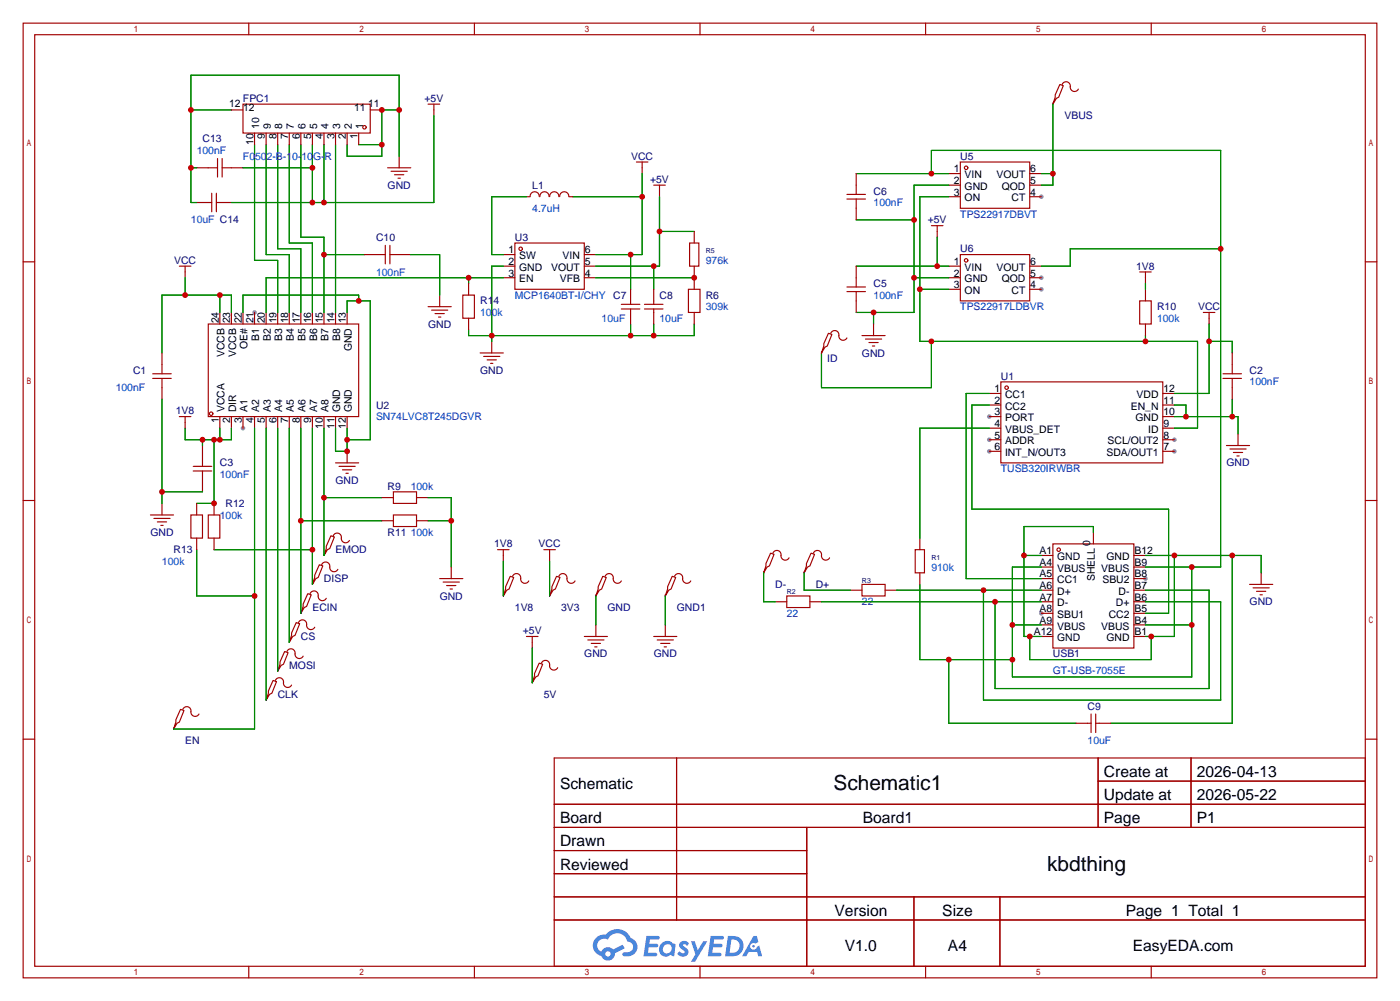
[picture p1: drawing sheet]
<svg xmlns="http://www.w3.org/2000/svg" width="307mm" height="220mm" viewBox="0 0 307 220" stroke-linecap="round" stroke-linejoin="round" font-family="sans-serif">
<g fill="#999">
<circle cx="228.6" cy="134.6" r=".51"/>
<circle cx="251.5" cy="127" r=".51"/>
<circle cx="217.2" cy="91.4" r=".51"/>
<circle cx="217.2" cy="96.5" r=".51"/>
<circle cx="217.2" cy="99.1" r=".51"/>
<circle cx="257.8" cy="99.1" r=".51"/>
<circle cx="257.8" cy="96.5" r=".51"/>
<circle cx="53.3" cy="94" r=".51"/>
<circle cx="55.9" cy="68.6" r=".51"/>
<circle cx="228.6" cy="43.2" r=".51"/>
<circle cx="228.6" cy="61" r=".51"/>
<circle cx="228.6" cy="63.5" r=".51"/>
</g>
<g fill="none" stroke="#a10000" stroke-width=".25">
<path d="M5.1 5.1h297.2v209.5h-297.2zM7.6 7.6h292.1v204.5h-292.1zM54.6 5.1v2.5M104.1 5.1v2.5M153.7 5.1v2.5M203.2 5.1v2.5M252.7 5.1v2.5M5.1 57.5h2.5M299.7 57.5h2.6M5.1 109.9h2.5M299.7 109.9h2.6M5.1 162.2h2.5"/>
<path d="M121.7 166.4h178v45.7h-178zM121.7 176.5h178M148.5 166.4v35.5M241.1 166.4v15.2M241.1 171.4h58.6M261.5 166.4v15.2M299.7 162.2h2.6M121.7 181.6h178M121.7 186.7h55.4M121.7 196.8h178M121.7 191.8h55.4M177.1 181.6v30.5"/>
<path d="M200.6 196.8v15.3M219.5 196.8v15.3M54.6 212.1v2.5M104.1 212.1v2.5M121.7 201.9h178M153.7 212.1v2.5M203.2 212.1v2.5M252.7 212.1v2.5"/>
</g>
<g fill="#5487ff">
<path d="M149.4 206.8a1.3 1.3 0 0 1 1.8 .3l-.4 .6a.54 .54 0 0 0-.9-.3l.2 .3a1.28 1.28 0 0 1 .7 2 1.53 1.53 0 0 1-2.1-.3l.5-.6 .8 .4a.31 .31 0 0 0 .3-.2 .31 .31 0 0 0-.3-.4 1.12 1.12 0 0 1-.6-1.8z"/>
<path d="M151.7 206.6h.8l.7 2 1.2-2h.9l-2.7 4.5h-.9l1-1.6z"/>
<path d="M141.9 205.4h2.3a.46 .46 0 0 1 .5 .1 .46 .46 0 0 1 .1 .5l-.4 .2h-1.7l-.2 .9h1.7a.4 .4 0 0 1 .3 .5 .4 .4 0 0 1-.4 .3h-1.7l-.1 1.2h1.3a.46 .46 0 0 1 .5 .1 .46 .46 0 0 1 .1 .5l-.3 .2h-2.6z"/>
<path d="M156 205.4h2.3a.47 .47 0 0 1 .5 .1 .47 .47 0 0 1 .1 .5l-.4 .2h-1.7l-.1 .9h1.6a.4 .4 0 0 1 .3 .5 .4 .4 0 0 1-.4 .3h-1.7l-.1 1.2h1.3a.46 .46 0 0 1 .5 .1 .46 .46 0 0 1 .2 .5l-.4 .2h-2.6z"/>
<path d="M165.4 205.4h.7l.4 1.4-.6 .3a.75 .75 0 0 0-1.2 .3 .75 .75 0 0 0 .5 1.1 .75 .75 0 0 0 1-.7l.5-.3 .6 2.4h-.8l-.3-1h-1.8l-.6 1h-.9z"/>
<path d="M159.8 205.4l-.6 4.5h1.4a2.27 2.27 0 0 0 2.6-2.3 2.27 2.27 0 0 0-2.7-2.2zM160.6 206.2a1.5 1.5 0 0 1 1.8 1.5 1.5 1.5 0 0 1-2 1.4h-.2z"/>
<path d="M145.2 207.1a1.6 1.6 0 0 0-.3 2.2 1.6 1.6 0 0 0 2.3 .2l.8 .4 .3-2.5-.2-.2-.4-.1a1.58 1.58 0 0 0-2.5 0zM145.8 207.6a.98 .98 0 0 1 1.6 .4 .98 .98 0 0 1-1 1.3 .94 .94 0 0 1-.9-.7 .94 .94 0 0 1 .3-1z"/>
<path d="M130.9 205.8a2.37 2.37 0 0 0 1.1 4 1.54 1.54 0 0 0 1.8 1 1.54 1.54 0 0 0 1.2-1.6l2.2-1.1-.5-.7-2.1 1a1.57 1.57 0 0 0-2.6 .5 1.5 1.5 0 0 1-.7-2.1 1.5 1.5 0 0 1 2.2-.5 2.23 2.23 0 0 1 2.2-1.5 2.23 2.23 0 0 1 2 1.9 1.16 1.16 0 0 1 1.3 1.1 1.16 1.16 0 0 1-1.1 1.2h-.7a.47 .47 0 0 0-.6 .4 .47 .47 0 0 0 .5 .5 2.17 2.17 0 0 0 2.5-.9 2.17 2.17 0 0 0-.4-2.7l-.8-.4a3.2 3.2 0 0 0-5.4-.8l-1.1 .1zM132.9 209.4a.6 .6 0 0 1 1.2 0 .6 .6 0 0 1-1.2 0z"/>
<circle cx="165.4" cy="207.7" r=".28"/>
</g>
<g fill="none" stroke="#a10000" stroke-width=".25">
<path d="M232.7 18.5l.7 .3-1 2.5-.5 .3-.8 1.3 .5-1.6v-.5zM233.2 18.5a.93 .93 0 0 1 1.1-.5 .93 .93 0 0 1 .6 1 .94 .94 0 0 0 .7 1 .94 .94 0 0 0 1.1-.4M43.2 36.8h4.6M47.8 34.8v4.1M48.8 36.8h4.5M48.8 34.8v4.1M50.8 24.1h2.5M53.3 22.9h28v6.3h-28zM55.9 29.2v2.6M58.4 29.2v2.6M61 29.2v2.6M63.5 29.2v2.6"/>
<path d="M66 29.2v2.6M68.6 29.2v2.6M71.1 29.2v2.6M73.7 29.2v2.6M76.2 29.2v2.6M78.7 29.2v2.6M81.3 24.1h2.5M85.1 36.8h5.1M85.9 37.6h3.5M86.6 38.4h2M87.4 39.1h.5M87.6 34.3v2.5"/>
<path d="M94 22.9h2.5M95.2 22.9v2.5M139.7 35.6h2.5M141 35.6v2.5M188 38.1v4.6M208.3 38.1h2.5M210.8 35.6h15.3v10.1h-15.3zM226.1 38.1h2.5M231.1 22.6v.3M39.4 58.4h2.5M40.6 58.4v2.6M43.2 44.4h3.3"/>
<path d="M46.5 42.4v4.1M47.5 42.4v4.1M47.5 44.4h3.3M80 55.9h4.6M84.6 53.8v4.1M85.6 55.9h4.6M85.6 53.8v4.1M110.5 55.9h2.5M110.5 58.4h2.5M113 53.3h15.3v10.2h-15.3zM118.4 43.2a1.01 1.01 0 0 0-1-1.1 1.01 1.01 0 0 0-1 1.1h-.8M118.5 43.2a1.01 1.01 0 0 1 1-1.1 1.01 1.01 0 0 1 1 1.1"/>
<path d="M120.7 43.2a1.01 1.01 0 0 1 1-1.1 1.01 1.01 0 0 1 1 1.1M122.9 43.2a1.01 1.01 0 0 1 1-1.1 1.01 1.01 0 0 1 1 1.1M125 43.2h.7M128.3 55.9h2.5M128.3 58.4h2.5M143.5 40.6h2.5M144.8 40.6v2.6M151.4 53.3h2v5.1h-2zM152.4 50.8v2.5M152.4 58.4v5.1M185.9 43.7h4.1M185.9 42.7h4.1"/>
<path d="M188 43.7v4.6M188 58.4v4.6M204.5 49.5h2.5M205.7 49.5v2.6M208.3 58.4h2.5M208.3 40.6h2.5M208.3 43.2h2.5M210.8 55.9h15.3v10.1h-15.3zM226.1 58.4h2.5M226.1 40.6h2.5M226.1 43.2h2.5M250.2 59.7h2.5"/>
<path d="M251.5 59.7v2.5M35.6 77.5v4.5M45.7 71.1h33v20.3h-33zM48.3 68.6v2.5M50.8 68.6v2.5M53.3 68.6v2.5M55.9 68.6v2.5M58.4 68.6v2.5M61 68.6v2.5M63.5 68.6v2.5M66 68.6v2.5M68.6 68.6v2.5"/>
<path d="M71.1 68.6v2.5M73.7 68.6v2.5M76.2 68.6v2.5M94 67.3h5.1M94.7 68.1h3.6M95.5 68.8h2M96.3 69.6h.5M96.5 64.8v2.5M101.6 64.8h2.5v5h-2.5zM102.9 62.2v2.6M102.9 69.8v2.6M105.4 77.5h5.1"/>
<path d="M106.2 78.2h3.5M106.9 79h2.1M107.7 79.8h.5M107.9 74.9v2.6M110.5 61h2.5M128.3 61h2.5M136.4 67.8h4.1M136.4 66.8h4.1M138.4 63.5v3.3M138.4 67.8v3.3M141.5 67.8h4M141.5 66.8h4"/>
<path d="M143.5 63.5v3.3M143.5 67.8v3.3M151.1 63.5h2.6v5.1h-2.6zM152.4 68.6v2.5M180.3 77.2v.3M181.9 73.2l.7 .2-1 2.5-.5 .3-.8 1.3 .5-1.6v-.5zM182.4 73.2a.93 .93 0 0 1 1.1-.6 .93 .93 0 0 1 .6 1.1 .94 .94 0 0 0 .7 1 .94 .94 0 0 0 1.1-.5M185.9 64h4.1M185.9 63h4.1M188 64v4.6M189.2 73.7h5.1M190 74.4h3.5"/>
<path d="M190.8 75.2h2M191.5 75.9h.5M191.8 71.1v2.6M208.3 61h2.5M208.3 63.5h2.5M226.1 61h2.5M226.1 63.5h2.5M250.2 66h2.5v5.1h-2.5zM251.5 63.5v2.5M251.5 71.1v2.6M264.2 68.6h2.5M265.4 68.6v2.5"/>
<path d="M270.5 77.5v4.5M33.5 83.1h4.1M33.5 82h4.1M35.6 83.1v4.5M39.4 91.4h2.5M40.6 91.4v2.6M44.4 97.8v4.6M48.3 91.4v2.6M50.8 91.4v2.6M53.3 91.4v2.6M55.9 91.4v2.6M58.4 91.4v2.6"/>
<path d="M61 91.4v2.6M63.5 91.4v2.6M66 91.4v2.6M68.6 91.4v2.6M71.1 91.4v2.6M73.7 91.4v2.6M76.2 91.4v2.6M76.2 99.1v2.5M217.2 86.4h2.5M217.2 88.9h2.5M217.2 91.4h2.5M217.2 94h2.5"/>
<path d="M217.2 96.5h2.5M217.2 99.1h2.5M219.7 83.8h35.6v17.8h-35.6zM255.3 86.4h2.5M255.3 88.9h2.5M255.3 91.4h2.5M255.3 94h2.5M255.3 96.5h2.5M255.3 99.1h2.5M268.5 83.1h4M268.5 82h4M269.2 97.8h5.1"/>
<path d="M270 98.6h3.6M270.5 83.1v4.5M270.8 99.3h2M271.8 95.2v2.6M33 113h5.1M33.8 113.8h3.5M34.5 114.6h2.1M35.3 115.3h.5M35.6 110.5v2.5M41.9 113h2.5v5.1h-2.5zM42.4 102.4h4.1M42.4 103.4h4.1"/>
<path d="M43.2 110.5v2.5M43.2 118.1v2.5M44.4 103.4v4.5M45.7 113h2.6v5.1h-2.6zM47 110.5v2.5M47 118.1v2.5M72.6 117.6l.8 .3-1 2.5-.5 .2-.8 1.3 .5-1.5v-.5zM73.2 117.6a.93 .93 0 0 1 1.1-.6 .93 .93 0 0 1 .6 1.1 .94 .94 0 0 0 .7 1 .94 .94 0 0 0 1.1-.5M73.7 101.6h5M74.4 102.4h3.6M75.2 103.1h2M75.9 103.9h.6"/>
<path d="M83.8 109.2h2.6M83.8 114.3h2.6M86.4 107.9h5v2.6h-5zM86.4 113h5v2.6h-5zM91.4 109.2h2.6M91.4 114.3h2.6M201.9 118.1v2.5M231.1 119.4h17.8v22.8h-17.8zM240 116.8v2.6M271.5 100.1h.5M65 136.7l.8 .2-1 2.5-.5 .3-.8 1.3 .5-1.6v-.5zM65.5 136.7a.93 .93 0 0 1 1.2-.6 .93 .93 0 0 1 .6 1.1 .94 .94 0 0 0 .7 1 .94 .94 0 0 0 1.1-.5"/>
<path d="M66 134.4v.2M67.6 130.3l.7 .3-1 2.5-.5 .2-.8 1.3 .5-1.5v-.5zM68.1 130.3a.93 .93 0 0 1 1.1-.6 .93 .93 0 0 1 .6 1.1 .94 .94 0 0 0 .7 1 .94 .94 0 0 0 1.1-.5M68.6 128v.3M70.1 124l.8 .2-1.1 2.5-.5 .3-.7 1.3 .5-1.6v-.5zM70.6 124a.93 .93 0 0 1 1.1-.6 .93 .93 0 0 1 .7 1.1 .94 .94 0 0 0 .7 1 .94 .94 0 0 0 1.1-.5M71.1 121.7v.2M96.5 127h5.1M97.3 127.8h3.5M98 128.5h2.1M98.8 129.3h.5M99.1 124.5v2.5"/>
<path d="M109.2 120.6h2.6M110.5 120.6v2.6M110.5 130.6v.2M112 126.5l.8 .2-1 2.6-.5 .2-.8 1.3 .5-1.5v-.5zM112.5 126.5a.93 .93 0 0 1 1.1-.6 .93 .93 0 0 1 .7 1.1 .94 .94 0 0 0 .7 1 .94 .94 0 0 0 1.1-.5M115.6 139.7h2.5M116.8 139.7v2.5M119.4 120.6h2.5M120.6 120.6v2.6M120.6 130.6v.2M122.2 126.5l.7 .2-1 2.6-.5 .2-.8 1.3 .6-1.5v-.5zM122.7 126.5a.93 .93 0 0 1 1.1-.6 .93 .93 0 0 1 .7 1.1 .94 .94 0 0 0 .6 1 .94 .94 0 0 0 1.1-.5"/>
<path d="M128.3 139.7h5M130.8 130.6v.2M130.8 137.2v2.5M132.3 126.5l.8 .2-1 2.6-.5 .2-.8 1.3 .5-1.5v-.5zM132.8 126.5a.93 .93 0 0 1 1.2-.6 .93 .93 0 0 1 .6 1.1 .94 .94 0 0 0 .7 1 .94 .94 0 0 0 1.1-.5M143.5 139.7h5.1M146 130.6v.2M146 137.2v2.5M147.6 126.5l.7 .2-1 2.6-.5 .2-.8 1.3 .6-1.5v-.5zM148.1 126.5a.93 .93 0 0 1 1.1-.6 .93 .93 0 0 1 .7 1.1 .94 .94 0 0 0 .6 1 .94 .94 0 0 0 1.1-.5M167.6 125.5v.2M169.2 121.4l.7 .3-1 2.5-.5 .3-.8 1.2 .5-1.5v-.5z"/>
<path d="M169.7 121.4a.93 .93 0 0 1 1.1-.6 .93 .93 0 0 1 .6 1.1 .94 .94 0 0 0 .7 1 .94 .94 0 0 0 1.1-.5M170.2 132.1h2.5M172.7 130.8h5.1v2.5h-5.1zM176.5 125.5v.2M177.8 132.1h2.5M178.1 121.4l.7 .3-1 2.5-.5 .3-.8 1.2 .5-1.5v-.5zM178.6 121.4a.93 .93 0 0 1 1.1-.6 .93 .93 0 0 1 .6 1.1 .94 .94 0 0 0 .7 1 .94 .94 0 0 0 1.1-.5M186.7 129.5h2.5M189.2 128.3h5.1v2.5h-5.1zM194.3 129.5h2.5M200.9 120.6h2v5.1h-2zM201.9 125.7v2.6"/>
<path d="M228.6 121.9h2.5M228.6 124.5h2.5M228.6 127h2.5M228.6 129.5h2.5M228.6 132.1h2.5M228.6 134.6h2.5M228.6 137.2h2.5M228.6 139.7h2.5M248.9 121.9h2.6M248.9 124.5h2.6M248.9 127h2.6M248.9 129.5h2.6"/>
<path d="M248.9 132.1h2.6M248.9 134.6h2.6M248.9 137.2h2.6M248.9 139.7h2.6M274.3 128.3h5.1M275.1 129h3.5M275.8 129.8h2.1M276.6 130.6h.5M276.9 125.7v2.6M38.1 159.8v.2M39.6 155.7l.8 .3-1 2.5-.5 .2-.8 1.3 .5-1.5v-.5zM40.1 155.7a.93 .93 0 0 1 1.2-.6 .93 .93 0 0 1 .6 1.1 .94 .94 0 0 0 .7 1 .94 .94 0 0 0 1.1-.5"/>
<path d="M58.4 153.4v.3M59.9 149.4l.8 .2-1 2.5-.5 .3-.8 1.3 .5-1.6v-.5zM60.5 149.4a.93 .93 0 0 1 1.1-.6 .93 .93 0 0 1 .6 1.1 .94 .94 0 0 0 .7 1 .94 .94 0 0 0 1.1-.5M61 147.1v.2M62.5 143l.7 .3-1 2.5-.5 .2-.7 1.3 .5-1.5v-.5zM63 143a.93 .93 0 0 1 1.1-.6 .93 .93 0 0 1 .7 1.1 .94 .94 0 0 0 .6 1 .94 .94 0 0 0 1.1-.5M63.5 140.7v.3M116.8 149.6v.3M118.4 145.5l.7 .3-1 2.5-.5 .3-.8 1.3 .5-1.6v-.5zM118.9 145.5a.93 .93 0 0 1 1.1-.5 .93 .93 0 0 1 .6 1 .94 .94 0 0 0 .7 1 .94 .94 0 0 0 1.1-.4M129 140.5h3.6M129.8 141.2h2"/>
<path d="M130.6 142h.5M144.3 140.5h3.5M145 141.2h2.1M145.8 142h.5M236.2 158.7h3.3M239.5 156.7v4.1M240.5 156.7v4.1M240.5 158.7h3.3"/>
<circle cx="80" cy="27.9" r=".38"/>
<circle cx="212.1" cy="36.8" r=".38"/>
<circle cx="114.3" cy="54.6" r=".38"/>
<circle cx="212.1" cy="57.1" r=".38"/>
<circle cx="46.4" cy="90.8" r=".38"/>
<circle cx="221" cy="85.1" r=".38"/>
<circle cx="232.4" cy="120.6" r=".38"/>
</g>
<g fill="none" stroke="#008700" stroke-width=".25">
<path d="M41.9 24.1h8.9M41.9 36.8h1.3M53.3 36.8h15.3M55.9 31.8v25.3h5.1v11.5M58.4 31.8v24.1h5.1v12.7M61 31.8v22.8h5v14M63.5 31.8v21.5h5.1v15.3M66 31.8v20.3h5.1v16.5M68.6 31.8v12.6M71.1 31.8v12.6M73.7 31.8v36.8M78.7 31.8h5.1"/>
<path d="M87.6 24.1h-3.8v10.2h-7.6v-2.5M87.6 34.3v-17.8h-45.7v27.9h1.3M95.2 25.4v19h-44.4M141 38.1v17.8h-10.2M188 38.1h20.3M204.5 38.1v-5.1h63.5v91.5h-16.5M228.6 38.1h2.5M231.1 22.9v17.7h-2.5M71.1 55.9h8.9M90.2 55.9h6.3v8.9M110.5 58.4h-2.6v16.5M115.6 43.2h-7.7v12.7h2.6"/>
<path d="M125.7 43.2h15.3M138.4 55.9v7.6M143.5 58.4v5.1M144.8 43.2v15.2h-14M144.8 50.8h7.6M188 48.3h12.7M188 58.4h20.3M205.7 52.1v6.3M208.3 43.2h-6.4v31.7h61v19.1h-5.1M208.3 40.6h-7.6v28h-12.7M268 54.6h-33.1v3.8h-6.3M40.6 61v3.8"/>
<path d="M48.3 64.8v3.8M50.8 68.6v-3.8h-15.2v12.7M76.2 68.6v-2.6h5.1v30.5h-5.1M78.7 66v-1.2h-25.4v3.8M102.9 61v1.2M110.5 61h-52.1v7.6M130.8 61h21.6M138.4 71.1v2.6M143.5 71.1v2.6M152.4 71.1v2.6h-49.5v-1.3M191.8 68.6v2.5M200.7 61h7.6"/>
<path d="M201.9 63.5h6.4M204.5 74.9v10.2h-24.2v-7.6M251.5 62.2v1.3M251.5 73.7v1.2M265.4 74.9h5.1v2.6M265.4 71.1v15.3h-7.6M35.6 87.6v22.9M40.6 94v2.5h10.2v-2.5M44.4 96.5v1.3M47 96.5v14h-3.8M48.3 94v2.5M55.9 94v66h-17.8"/>
<path d="M58.4 94v59.7M61 94v53.3M63.5 94v47M66 94v40.6M68.6 94v34.3M71.1 94v27.9M73.7 94v5.1h2.5v-5.1M217.2 94h-15.3v24.1M217.2 88.9h-3.8v22.9h43.1v22.8h-5M217.2 86.4h-5.1v40.6h16.5M257.8 91.4h14v3.8M257.8 88.9h2.5v2.5"/>
<path d="M270.5 87.6v3.8M35.6 107.9h8.8M66 114.3h17.8M71.1 109.2h12.7M94 114.3h5.1M94 109.2h5.1v15.3M240 116.8v-1.2h-15.2v24.1h3.8M43.2 120.6v10.2h12.7M47 120.6h21.6M110.5 123.2v7.6M120.6 123.2v7.6M130.8 130.8v6.4"/>
<path d="M146 130.8v6.4M167.6 125.7v6.4h2.6M176.5 125.7v3.8h10.2M180.3 132.1h48.3M196.8 129.5h31.8M201.9 128.3v16.5h20.3M215.9 129.5v24.2h52.1v-21.6h-16.5M222.2 137.2h6.4M224.8 121.9h3.8M226.1 139.7v5.1h26.6v-5.1M228.6 124.5h-6.4v24.1h39.4v-24.1M251.5 121.9h25.4v3.8"/>
<path d="M251.5 137.2h10.1M251.5 129.5h13.9v21.6h-47v-19M257.8 121.9v17.8h-6.3M270.5 121.9v36.8h-26.7M116.8 142.2v7.7M208.3 144.8v13.9h27.9"/>
</g>
<g fill="#c00">
<circle cx="76.2" cy="96.5" r=".63"/>
<circle cx="78.7" cy="66" r=".63"/>
<circle cx="76.2" cy="99.1" r=".63"/>
<circle cx="257.8" cy="121.9" r=".63"/>
<circle cx="252.7" cy="139.7" r=".63"/>
<circle cx="226.1" cy="139.7" r=".63"/>
<circle cx="224.8" cy="121.9" r=".63"/>
<circle cx="270.5" cy="121.9" r=".63"/>
<circle cx="71.1" cy="55.9" r=".63"/>
<circle cx="201.9" cy="63.5" r=".63"/>
<circle cx="204.5" cy="74.9" r=".63"/>
<circle cx="251.5" cy="74.9" r=".63"/>
<circle cx="270.5" cy="91.4" r=".63"/>
<circle cx="260.4" cy="91.4" r=".63"/>
<circle cx="200.7" cy="61" r=".63"/>
<circle cx="200.7" cy="48.3" r=".63"/>
<circle cx="191.8" cy="68.6" r=".63"/>
<circle cx="261.6" cy="124.5" r=".63"/>
<circle cx="261.6" cy="137.2" r=".63"/>
<circle cx="222.3" cy="144.8" r=".63"/>
<circle cx="222.3" cy="137.2" r=".63"/>
<circle cx="208.3" cy="144.8" r=".63"/>
<circle cx="268" cy="54.6" r=".63"/>
<circle cx="204.5" cy="38.1" r=".63"/>
<circle cx="102.9" cy="61" r=".63"/>
<circle cx="205.7" cy="58.4" r=".63"/>
<circle cx="143.5" cy="58.4" r=".63"/>
<circle cx="144.8" cy="50.8" r=".63"/>
<circle cx="108" cy="73.7" r=".63"/>
<circle cx="138.4" cy="73.7" r=".63"/>
<circle cx="143.5" cy="73.7" r=".63"/>
<circle cx="138.4" cy="55.9" r=".63"/>
<circle cx="141" cy="43.2" r=".63"/>
<circle cx="265.4" cy="74.9" r=".63"/>
<circle cx="48.3" cy="64.8" r=".63"/>
<circle cx="40.6" cy="64.8" r=".63"/>
<circle cx="55.9" cy="130.8" r=".63"/>
<circle cx="66" cy="114.3" r=".63"/>
<circle cx="68.6" cy="120.6" r=".63"/>
<circle cx="71.1" cy="109.2" r=".63"/>
<circle cx="218.4" cy="132.1" r=".63"/>
<circle cx="215.9" cy="129.5" r=".63"/>
<circle cx="35.6" cy="107.9" r=".63"/>
<circle cx="231.1" cy="38.1" r=".63"/>
<circle cx="152.4" cy="61" r=".63"/>
<circle cx="48.3" cy="96.5" r=".63"/>
<circle cx="47" cy="96.5" r=".63"/>
<circle cx="47" cy="110.5" r=".63"/>
<circle cx="44.5" cy="96.5" r=".63"/>
<circle cx="99.1" cy="114.3" r=".63"/>
<circle cx="83.8" cy="24.1" r=".63"/>
<circle cx="87.6" cy="24.1" r=".63"/>
<circle cx="41.9" cy="24.1" r=".63"/>
<circle cx="41.9" cy="36.8" r=".63"/>
<circle cx="83.8" cy="31.7" r=".63"/>
<circle cx="71.1" cy="44.4" r=".63"/>
<circle cx="68.6" cy="44.4" r=".63"/>
<circle cx="68.6" cy="36.8" r=".63"/>
</g>
<g font-size="4.6">
<text x="183" y="173.4">Schematic1</text>
<text x="229.9" y="191.2">kbdthing</text>
</g>
<g font-size="3.4">
<text x="122.9" y="173.1">Schematic</text>
<text x="242.3" y="170.5">Create at</text>
<text x="262.7" y="170.5">2026-04-13</text>
<text x="242.3" y="175.6">Update at</text>
<text x="262.7" y="175.6">2026-05-22</text>
<text x="122.9" y="180.7">Board</text>
<text x="122.9" y="185.8">Drawn</text>
<text x="189.4" y="180.7">Board1</text>
<text x="242.3" y="180.7">Page</text>
<text x="262.7" y="180.7">P1</text>
<text x="122.9" y="190.9">Reviewed</text>
<text x="183.2" y="201">Version</text>
<text x="206.9" y="201">Size</text>
<text x="247.2" y="201">Page 1 Total 1</text>
<text x="185.5" y="208.6">V1.0</text>
<text x="208.1" y="208.6">A4</text>
<text x="248.7" y="208.6">EasyEDA.com</text>
</g>
<g font-size="2.3">
<text x="50.3" y="23.4">12</text>
<text x="80.8" y="23.4">11</text>
<text x="53.4" y="24.4">12</text>
<text x="56.9" y="28.3" transform="rotate(-90 56.9 28.3)">10</text>
<text x="59.4" y="28.3" transform="rotate(-90 59.4 28.3)">9</text>
<text x="62" y="28.3" transform="rotate(-90 62 28.3)">8</text>
<text x="64.5" y="28.3" transform="rotate(-90 64.5 28.3)">7</text>
<text x="67.1" y="28.3" transform="rotate(-90 67.1 28.3)">6</text>
<text x="69.6" y="28.3" transform="rotate(-90 69.6 28.3)">5</text>
<text x="72.1" y="28.3" transform="rotate(-90 72.1 28.3)">4</text>
<text x="74.7" y="28.3" transform="rotate(-90 74.7 28.3)">3</text>
<text x="77.2" y="28.3" transform="rotate(-90 77.2 28.3)">2</text>
<text x="77.7" y="24.4">11</text>
<text x="79.8" y="28.3" transform="rotate(-90 79.8 28.3)">1</text>
<text x="55.6" y="31.9" transform="rotate(-90 55.6 31.9)">10</text>
<text x="58.2" y="30.6" transform="rotate(-90 58.2 30.6)">9</text>
<text x="60.7" y="30.6" transform="rotate(-90 60.7 30.6)">8</text>
<text x="63.2" y="30.6" transform="rotate(-90 63.2 30.6)">7</text>
<text x="65.8" y="30.6" transform="rotate(-90 65.8 30.6)">6</text>
<text x="68.3" y="30.6" transform="rotate(-90 68.3 30.6)">5</text>
<text x="70.9" y="30.6" transform="rotate(-90 70.9 30.6)">4</text>
<text x="73.4" y="30.6" transform="rotate(-90 73.4 30.6)">3</text>
<text x="75.9" y="30.6" transform="rotate(-90 75.9 30.6)">2</text>
<text x="78.5" y="30.6" transform="rotate(-90 78.5 30.6)">1</text>
<text x="209.4" y="37.8">1</text>
<text x="209.4" y="40.4">2</text>
<text x="211.8" y="39.1">VIN</text>
<text x="211.8" y="41.7">GND</text>
<text x="218.8" y="39.1">VOUT</text>
<text x="219.9" y="41.7">QOD</text>
<text x="226.2" y="40.4">5</text>
<text x="226.2" y="37.8">6</text>
<text x="209.4" y="42.9">3</text>
<text x="211.8" y="44.2">ON</text>
<text x="222.1" y="44.2">CT</text>
<text x="226.2" y="42.9">4</text>
<text x="111.6" y="55.6">1</text>
<text x="111.6" y="58.2">2</text>
<text x="114" y="56.9">SW</text>
<text x="114" y="59.4">GND</text>
<text x="121" y="59.4">VOUT</text>
<text x="123.5" y="56.9">VIN</text>
<text x="128.4" y="58.2">5</text>
<text x="128.4" y="55.6">6</text>
<text x="209.4" y="58.2">1</text>
<text x="211.8" y="59.4">VIN</text>
<text x="218.8" y="59.4">VOUT</text>
<text x="226.2" y="58.2">6</text>
<text x="111.6" y="60.7">3</text>
<text x="114" y="62">EN</text>
<text x="122.9" y="62">VFB</text>
<text x="128.4" y="60.7">4</text>
<text x="209.4" y="63.2">3</text>
<text x="209.4" y="60.7">2</text>
<text x="211.8" y="64.5">ON</text>
<text x="211.8" y="62">GND</text>
<text x="219.9" y="62">QOD</text>
<text x="222.1" y="64.5">CT</text>
<text x="226.2" y="60.7">5</text>
<text x="226.2" y="63.2">4</text>
<text x="48" y="71" transform="rotate(-90 48 71)">24</text>
<text x="50.5" y="71" transform="rotate(-90 50.5 71)">23</text>
<text x="53.1" y="71" transform="rotate(-90 53.1 71)">22</text>
<text x="55.6" y="71" transform="rotate(-90 55.6 71)">21</text>
<text x="58.2" y="71" transform="rotate(-90 58.2 71)">20</text>
<text x="60.7" y="71" transform="rotate(-90 60.7 71)">19</text>
<text x="63.2" y="71" transform="rotate(-90 63.2 71)">18</text>
<text x="65.8" y="71" transform="rotate(-90 65.8 71)">17</text>
<text x="68.3" y="71" transform="rotate(-90 68.3 71)">16</text>
<text x="70.9" y="71" transform="rotate(-90 70.9 71)">15</text>
<text x="73.4" y="71" transform="rotate(-90 73.4 71)">14</text>
<text x="75.9" y="71" transform="rotate(-90 75.9 71)">13</text>
<text x="54.4" y="76.6" transform="rotate(-90 54.4 76.6)">OE#</text>
<text x="56.9" y="74.9" transform="rotate(-90 56.9 74.9)">B1</text>
<text x="59.4" y="74.9" transform="rotate(-90 59.4 74.9)">B2</text>
<text x="62" y="74.9" transform="rotate(-90 62 74.9)">B3</text>
<text x="64.5" y="74.9" transform="rotate(-90 64.5 74.9)">B4</text>
<text x="67.1" y="74.9" transform="rotate(-90 67.1 74.9)">B5</text>
<text x="69.6" y="74.9" transform="rotate(-90 69.6 74.9)">B6</text>
<text x="72.1" y="74.9" transform="rotate(-90 72.1 74.9)">B7</text>
<text x="74.7" y="74.9" transform="rotate(-90 74.7 74.9)">B8</text>
<text x="77.2" y="77.1" transform="rotate(-90 77.2 77.1)">GND</text>
<text x="49.3" y="78.4" transform="rotate(-90 49.3 78.4)">VCCB</text>
<text x="51.8" y="78.4" transform="rotate(-90 51.8 78.4)">VCCB</text>
<text x="218.3" y="86.1">1</text>
<text x="218.3" y="88.6">2</text>
<text x="220.6" y="87.4">CC1</text>
<text x="220.6" y="89.9">CC2</text>
<text x="248.2" y="89.9">EN_N</text>
<text x="249.5" y="87.4">VDD</text>
<text x="255.4" y="88.6">11</text>
<text x="255.4" y="86.1">12</text>
<text x="48" y="92.8" transform="rotate(-90 48 92.8)">1</text>
<text x="49.3" y="90.5" transform="rotate(-90 49.3 90.5)">VCCA</text>
<text x="50.5" y="92.8" transform="rotate(-90 50.5 92.8)">2</text>
<text x="51.8" y="90.5" transform="rotate(-90 51.8 90.5)">DIR</text>
<text x="53.1" y="92.8" transform="rotate(-90 53.1 92.8)">3</text>
<text x="54.4" y="90.5" transform="rotate(-90 54.4 90.5)">A1</text>
<text x="55.6" y="92.8" transform="rotate(-90 55.6 92.8)">4</text>
<text x="56.9" y="90.5" transform="rotate(-90 56.9 90.5)">A2</text>
<text x="58.2" y="92.8" transform="rotate(-90 58.2 92.8)">5</text>
<text x="59.4" y="90.5" transform="rotate(-90 59.4 90.5)">A3</text>
<text x="60.7" y="92.8" transform="rotate(-90 60.7 92.8)">6</text>
<text x="62" y="90.5" transform="rotate(-90 62 90.5)">A4</text>
<text x="63.2" y="92.8" transform="rotate(-90 63.2 92.8)">7</text>
<text x="64.5" y="90.5" transform="rotate(-90 64.5 90.5)">A5</text>
<text x="65.8" y="92.8" transform="rotate(-90 65.8 92.8)">8</text>
<text x="67.1" y="90.5" transform="rotate(-90 67.1 90.5)">A6</text>
<text x="68.3" y="92.8" transform="rotate(-90 68.3 92.8)">9</text>
<text x="69.6" y="90.5" transform="rotate(-90 69.6 90.5)">A7</text>
<text x="70.9" y="94.1" transform="rotate(-90 70.9 94.1)">10</text>
<text x="72.1" y="90.5" transform="rotate(-90 72.1 90.5)">A8</text>
<text x="73.4" y="94.1" transform="rotate(-90 73.4 94.1)">11</text>
<text x="74.7" y="90.5" transform="rotate(-90 74.7 90.5)">GND</text>
<text x="75.9" y="94.1" transform="rotate(-90 75.9 94.1)">12</text>
<text x="77.2" y="90.5" transform="rotate(-90 77.2 90.5)">GND</text>
<text x="218.3" y="91.2">3</text>
<text x="218.3" y="93.7">4</text>
<text x="220.6" y="92.5">PORT</text>
<text x="220.6" y="95">VBUS_DET</text>
<text x="249.2" y="92.5">GND</text>
<text x="252" y="95">ID</text>
<text x="255.4" y="93.7">9</text>
<text x="255.4" y="91.2">10</text>
<text x="218.3" y="96.3">5</text>
<text x="218.3" y="98.8">6</text>
<text x="220.6" y="97.5">ADDR</text>
<text x="220.6" y="100.1">INT_N/OUT3</text>
<text x="242.9" y="100.1">SDA/OUT1</text>
<text x="243.1" y="97.5">SCL/OUT2</text>
<text x="255.4" y="98.8">7</text>
<text x="255.4" y="96.3">8</text>
<text x="239.3" y="119.9" transform="rotate(-90 239.3 119.9)">0</text>
<text x="228.2" y="121.7">A1</text>
<text x="228.2" y="124.2">A4</text>
<text x="232.1" y="122.9">GND</text>
<text x="232.1" y="125.5">VBUS</text>
<text x="241.8" y="125.5">VBUS</text>
<text x="242.9" y="122.9">GND</text>
<text x="249" y="124.2">B9</text>
<text x="249" y="121.7">B12</text>
<text x="228.2" y="126.7">A5</text>
<text x="228.2" y="129.3">A6</text>
<text x="228.2" y="131.8">A7</text>
<text x="232.1" y="128">CC1</text>
<text x="232.1" y="130.6">D+</text>
<text x="240.3" y="127.6" transform="rotate(-90 240.3 127.6)">SHELL</text>
<text x="242" y="128">SBU2</text>
<text x="245.6" y="130.6">D-</text>
<text x="249" y="131.8">B6</text>
<text x="249" y="129.3">B7</text>
<text x="249" y="126.7">B8</text>
<text x="228.2" y="134.4">A8</text>
<text x="228.2" y="136.9">A9</text>
<text x="232.1" y="133.1">D-</text>
<text x="232.1" y="135.6">SBU1</text>
<text x="243.4" y="135.6">CC2</text>
<text x="245" y="133.1">D+</text>
<text x="249" y="136.9">B4</text>
<text x="249" y="134.4">B5</text>
<text x="226.9" y="139.4">A12</text>
<text x="232.1" y="138.2">VBUS</text>
<text x="232.1" y="140.7">GND</text>
<text x="241.8" y="138.2">VBUS</text>
<text x="242.9" y="140.7">GND</text>
<text x="249" y="139.4">B1</text>
</g>
<g font-size="2.3" fill="#000080">
<text x="53.3" y="22.4">FPC1</text>
<text x="93.2" y="22.4">+5V</text>
<text x="233.7" y="26.2">VBUS</text>
<text x="44.4" y="31.3">C13</text>
<text x="138.6" y="35.1">VCC</text>
<text x="210.8" y="35.1">U5</text>
<text x="85.1" y="41.4">GND</text>
<text x="116.8" y="41.4">L1</text>
<text x="142.7" y="40.2">+5V</text>
<text x="191.8" y="42.7">C6</text>
<text x="82.5" y="52.9">C10</text>
<text x="113" y="52.9">U3</text>
<text x="203.7" y="49.1">+5V</text>
<text x="38.2" y="57.9">VCC</text>
<text x="210.8" y="55.4">U6</text>
<text x="249.4" y="59.2">1V8</text>
<text x="134.6" y="65.6">C7</text>
<text x="144.8" y="65.6">C8</text>
<text x="154.9" y="65.6">R6</text>
<text x="191.8" y="63">C5</text>
<text x="94" y="71.9">GND</text>
<text x="105.4" y="66.8">R14</text>
<text x="254" y="68.1">R10</text>
<text x="263" y="68.1">VCC</text>
<text x="29.2" y="82.1">C1</text>
<text x="105.4" y="82.1">GND</text>
<text x="181.6" y="79.5">ID</text>
<text x="189.2" y="78.3">GND</text>
<text x="219.7" y="83.3">U1</text>
<text x="274.3" y="82.1">C2</text>
<text x="82.5" y="89.7">U2</text>
<text x="38.6" y="91">1V8</text>
<text x="48.3" y="102.4">C3</text>
<text x="73.7" y="106.2">GND</text>
<text x="85.1" y="107.5">R9</text>
<text x="269.2" y="102.4">GND</text>
<text x="49.5" y="111.3">R12</text>
<text x="33" y="117.6">GND</text>
<text x="85.1" y="117.6">R11</text>
<text x="38.1" y="121.4">R13</text>
<text x="73.7" y="121.4">EMOD</text>
<text x="108.5" y="120.2">1V8</text>
<text x="118.2" y="120.2">VCC</text>
<text x="71.1" y="127.8">DISP</text>
<text x="96.5" y="131.6">GND</text>
<text x="170.2" y="129.1">D-</text>
<text x="179.1" y="129.1">D+</text>
<text x="68.6" y="134.1">ECIN</text>
<text x="113" y="134.1">1V8</text>
<text x="123.2" y="134.1">3V3</text>
<text x="133.3" y="134.1">GND</text>
<text x="148.6" y="134.1">GND1</text>
<text x="274.3" y="132.9">GND</text>
<text x="66" y="140.5">CS</text>
<text x="114.8" y="139.2">+5V</text>
<text x="63.5" y="146.8">MOSI</text>
<text x="128.3" y="144.3">GND</text>
<text x="143.5" y="144.3">GND</text>
<text x="231.1" y="144.3">USB1</text>
<text x="61" y="153.2">CLK</text>
<text x="119.4" y="153.2">5V</text>
<text x="238.8" y="155.7">C9</text>
<text x="40.6" y="163.4">EN</text>
</g>
<g font-size="2.3" fill="#00f">
<text x="43.2" y="33.8">100nF</text>
<text x="53.3" y="35.1">F0502-B-10-10G-R</text>
<text x="116.8" y="46.5">4.7uH</text>
<text x="191.8" y="45.2">100nF</text>
<text x="210.8" y="47.8">TPS22917DBVT</text>
<text x="41.9" y="49.1">10uF C14</text>
<text x="154.9" y="57.9">976k</text>
<text x="82.5" y="60.5">100nF</text>
<text x="113" y="65.6">MCP1640BT-I/CHY</text>
<text x="191.8" y="65.6">100nF</text>
<text x="105.4" y="69.4">100k</text>
<text x="132.1" y="70.6">10uF</text>
<text x="144.8" y="70.6">10uF</text>
<text x="154.9" y="68.1">309k</text>
<text x="210.8" y="68.1">TPS22917LDBVR</text>
<text x="254" y="70.6">100k</text>
<text x="25.4" y="85.9">100nF</text>
<text x="274.3" y="84.6">100nF</text>
<text x="82.5" y="92.2">SN74LVC8T245DGVR</text>
<text x="48.3" y="104.9">100nF</text>
<text x="90.2" y="107.5">100k</text>
<text x="219.7" y="103.7">TUSB320IRWBR</text>
<text x="48.3" y="113.8">100k</text>
<text x="90.2" y="117.6">100k</text>
<text x="35.6" y="124">100k</text>
<text x="204.5" y="125.3">910k</text>
<text x="172.7" y="135.4">22</text>
<text x="189.2" y="132.9">22</text>
<text x="231.1" y="147.9">GT-USB-7055E</text>
<text x="238.8" y="163.4">10uF</text>
</g>
<g font-size="1.5" fill="#000080">
<text x="154.9" y="55.6">R5</text>
<text x="204.5" y="122.9">R1</text>
<text x="172.7" y="130.5">R2</text>
<text x="189.2" y="127.9">R3</text>
</g>
</svg>
